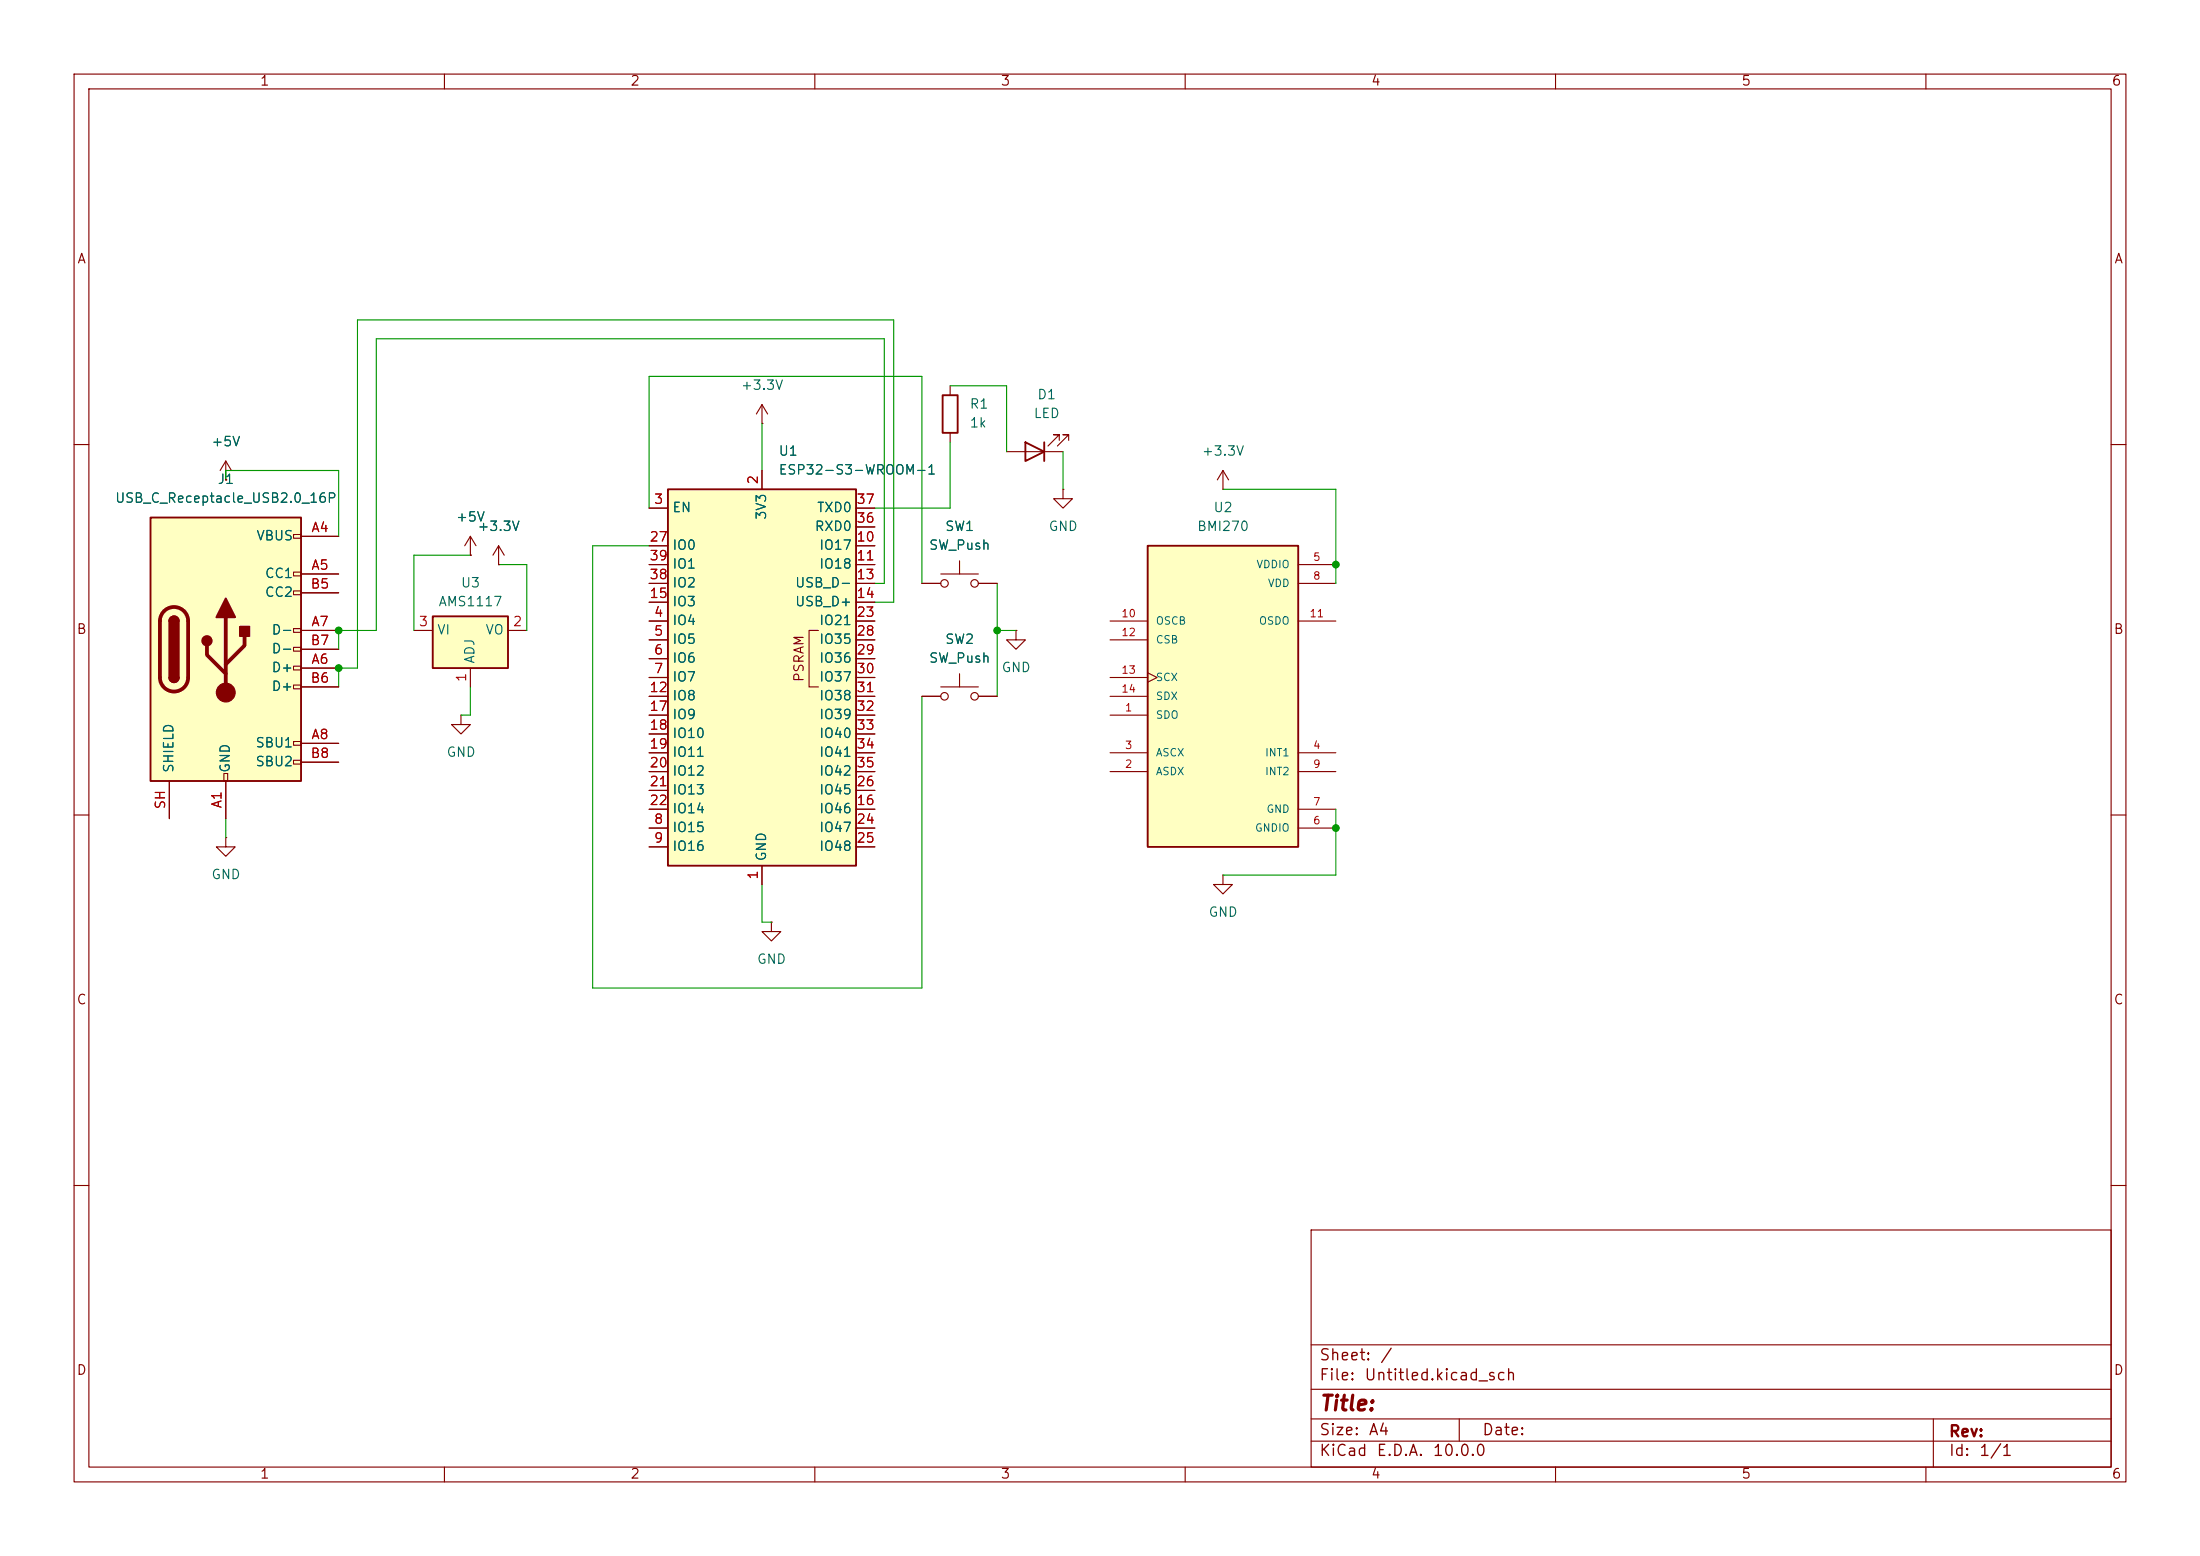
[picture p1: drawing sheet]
<svg xmlns="http://www.w3.org/2000/svg" width="297mm" height="210mm" viewBox="0 0 297 210" stroke-linecap="round" stroke-linejoin="round" font-family="sans-serif">
<g fill="none" stroke="#840000" stroke-width=".15">
<path d="M10 10h277v190h-277zM12 12h273v186h-273zM60 10v2M110 10v2M160 10v2M210 10v2M260 10v2M10 60h2M143.5 66v1.3h1.3l-1.3 1.3-1.3-1.3h1.3M143.5 66h.1M285 60h2M10 110h2"/>
<path d="M285 110h2M10 160h2M177 166h108v32h-108zM285 160h2M60 198v2M110 198v2M160 198v2M177 194.5h108M177 191.5h108M177 187.5h108M177 181.5h108M197 191.5v3"/>
<path d="M210 198v2M260 198v2M261 191.5v6.5"/>
</g>
<path d="M58.4 83.2h10.2v7h-10.2z" fill="#ffffc2"/>
<path d="M58.4 83.2h10.2v7h-10.2z" fill="none" stroke="#840000" stroke-width=".25"/>
<path d="M102.9 57.2h.1M102.9 54.6l-.8 1.3M102.9 54.6l.7 1.3M102.9 54.6v2.6M55.9 85.1h2.5M62.2 96.5v1.3h1.3l-1.3 1.3-1.2-1.3h1.2M62.2 96.5h.1M63.5 90.2v2.5M68.6 85.1h2.5M104.1 124.5v1.2h1.3l-1.3 1.3-1.2-1.3h1.2M104.1 124.5h.1" fill="none" stroke="#840000" stroke-width=".15"/>
<path d="M90.2 66h25.4v50.8h-25.4z" fill="#ffffc2"/>
<path d="M90.2 66h25.4v50.8h-25.4z" fill="none" stroke="#840000" stroke-width=".25"/>
<g fill="none" stroke="#840000" stroke-width=".15">
<path d="M63.5 74.9h.1M63.5 72.4l-.8 1.3M63.5 72.4l.8 1.3M63.5 72.4v2.5M67.3 76.2h.1M67.3 73.7l-.8 1.2M67.3 73.7l.8 1.2M67.3 73.7v2.5M87.6 68.6h2.6M87.6 73.7h2.6M87.6 76.2h2.6M87.6 78.7h2.6"/>
<path d="M102.9 63.5v2.5M115.6 68.6h2.5M115.6 73.7h2.5M115.6 76.2h2.5M115.6 78.7h2.5M115.6 71.1h2.5M87.6 83.8h2.6M87.6 86.4h2.6M87.6 88.9h2.6M87.6 91.4h2.6M87.6 94h2.6M87.6 81.3h2.6"/>
<path d="M87.6 96.5h2.6M87.6 99.1h2.6M110.5 85.1h-1.3v7.6h1.3M115.6 83.8h2.5M115.6 86.4h2.5M115.6 88.9h2.5M115.6 91.4h2.5M115.6 94h2.5M115.6 81.3h2.5M115.6 96.5h2.5M115.6 99.1h2.5M87.6 111.8h2.6"/>
<path d="M87.6 114.3h2.6M87.6 109.2h2.6M87.6 101.6h2.6M87.6 104.1h2.6M87.6 106.7h2.6M102.9 116.8v2.6M115.6 111.8h2.5M115.6 114.3h2.5M115.6 109.2h2.5M115.6 101.6h2.5M115.6 104.1h2.5M115.6 106.7h2.5"/>
</g>
<path d="M20.3 69.9h20.3v35.5h-20.3z" fill="#ffffc2"/>
<g fill="none" stroke="#840000" stroke-width=".15">
<path d="M128.3 52.1v1.2M128.3 58.4v1.3M30.5 64.8h.1M30.5 62.2v2.6M30.5 62.2l-.8 1.3M30.5 62.2l.7 1.3M39.6 72.1h1v.5h-1zM39.6 77.2h1v.5h-1zM39.6 79.8h1v.5h-1zM40.6 72.4h5.1M40.6 77.5h5.1M124.5 78.7h2.5"/>
<path d="M127 77.5h5.1M129.5 75.7v1.8M132.1 78.7h2.5M165.1 66h.1M165.1 63.5l-.8 1.3M165.1 63.5l.8 1.3M165.1 63.5v2.5M39.6 84.8h1v.5h-1zM39.6 87.4h1v.5h-1zM39.6 89.9h1v.5h-1zM39.6 92.5h1v.5h-1zM40.6 90.2h5.1"/>
<path d="M40.6 85.1h5.1M40.6 80h5.1M40.6 92.7h5.1M40.6 87.6h5.1M22.9 105.4v5.1M30.2 104.4h.5v1h-.5zM30.5 113v1.3h1.2l-1.2 1.3-1.3-1.3h1.3M30.5 113h.1M30.5 105.4v5.1M39.6 100.1h1v.5h-1zM39.6 102.6h1v.5h-1zM40.6 100.3h5.1"/>
<path d="M40.6 102.9h5.1M165.1 118.1v1.3h1.3l-1.3 1.3-1.3-1.3h1.3M165.1 118.1h.1"/>
<circle cx="127.5" cy="78.7" r=".51"/>
<circle cx="131.6" cy="78.7" r=".51"/>
</g>
<path d="M127.3 53.3h2v5.1h-2zM20.3 69.9h20.3v35.5h-20.3zM22.9 83.8a.64 .64 0 0 1 .6-.6 .64 .64 0 0 1 .6 .6M22.9 91.4a.64 .64 0 0 0 .6 .7 .64 .64 0 0 0 .6-.7" fill="none" stroke="#840000" stroke-width=".25"/>
<path d="M22.1 82.5a1.9 1.9 0 0 1 2.1-.4 1.9 1.9 0 0 1 1.2 1.7v7.6a1.91 1.91 0 0 1-1.9 1.9 1.91 1.91 0 0 1-1.9-1.9v-7.6a1.9 1.9 0 0 1 .5-1.3zM27.9 87.1v1.3l2.6 2.5M30.5 83.3v10.2M33 85.9v1.2l-2.5 2.6" fill="none" stroke="#840000" stroke-width=".51"/>
<g fill="#840000" stroke="#840000" stroke-width=".25">
<path d="M22.9 83.8h1.2v7.6h-1.2z"/>
<path d="M23 83.4a.64 .64 0 0 1 .7-.2 .64 .64 0 0 1 .4 .6h-1.2z"/>
<path d="M22.9 91.4h1.2a.64 .64 0 0 1-.6 .7 .64 .64 0 0 1-.6-.7z"/>
<path d="M30.5 80.8l1.2 2.5h-2.5z"/>
<path d="M32.4 84.6h1.3v1.3h-1.3z"/>
<circle cx="27.9" cy="86.5" r=".63"/>
</g>
<circle cx="30.5" cy="93.5" r="1.27" fill="#840000" stroke="#840000" stroke-width=".15"/>
<path d="M154.9 73.7h20.4v40.6h-20.4z" fill="#ffffc2"/>
<path d="M138.4 59.7l2.6 1.3-2.6 1.2zM141 59.7v2.5M154.9 73.7h20.4v40.6h-20.4z" fill="none" stroke="#840000" stroke-width=".25"/>
<g fill="none" stroke="#840000" stroke-width=".15">
<path d="M143 59.4v-.7h-.8h.8l-1.5 1.5M144.3 59.4v-.7h-.8h.8l-1.6 1.5M30.5 64.8h.1M40.6 72.4h5.1M40.6 77.5h5.1M63.5 74.9h.1M67.3 76.2h.1M87.6 76.2h2.6M87.6 78.7h2.6M87.6 68.6h2.6M87.6 73.7h2.6M102.9 63.5v2.5"/>
<path d="M115.6 76.2h2.5M115.6 78.7h2.5M115.6 68.6h2.5M115.6 73.7h2.5M115.6 71.1h2.5M124.5 78.7h2.5M132.1 78.7h2.5M135.9 61h7.6M175.3 76.2h5M175.3 78.7h5M40.6 92.7h5.1M40.6 90.2h5.1"/>
<path d="M40.6 85.1h5.1M40.6 80h5.1M40.6 87.6h5.1M87.6 96.5h2.6M87.6 83.8h2.6M87.6 86.4h2.6M87.6 91.4h2.6M87.6 94h2.6M87.6 88.9h2.6M87.6 81.3h2.6M87.6 99.1h2.6M115.6 96.5h2.5"/>
<path d="M115.6 83.8h2.5M115.6 86.4h2.5M115.6 91.4h2.5M115.6 94h2.5M115.6 88.9h2.5M115.6 81.3h2.5M115.6 99.1h2.5M124.5 94h2.5M127 92.7h5.1M129.5 90.9v1.8M132.1 94h2.5M137.2 85.1v1.3h1.2l-1.2 1.2-1.3-1.2h1.3"/>
<path d="M137.2 85.1h.1M149.9 96.5h5M149.9 83.8h5M149.9 86.4h5M149.9 91.4h5M149.9 94h5M154.9 90.8l1.3 .6-1.3 .7M175.3 83.8h5M22.9 105.4v5.1M30.5 105.4v5.1M40.6 100.3h5.1M40.6 102.9h5.1"/>
<path d="M87.6 104.1h2.6M87.6 101.6h2.6M87.6 111.8h2.6M87.6 109.2h2.6M87.6 114.3h2.6M87.6 106.7h2.6M102.9 116.8v2.6M115.6 104.1h2.5M115.6 101.6h2.5M115.6 111.8h2.5M115.6 109.2h2.5M115.6 114.3h2.5"/>
<path d="M115.6 106.7h2.5M149.9 104.1h5M149.9 101.6h5M175.3 104.1h5M175.3 101.6h5M175.3 111.8h5M175.3 109.2h5"/>
<circle cx="127.5" cy="94" r=".51"/>
<circle cx="131.6" cy="94" r=".51"/>
</g>
<g fill="none" stroke="#009600" stroke-width=".15">
<path d="M102.9 57.2v6.3M128.3 52.1h7.6v8.9M128.3 59.7v8.9h-10.2M30.5 64.8v-1.3h15.2v8.9M63.5 74.9h-7.6v10.2M67.3 76.2h3.8v8.9M87.6 68.6v-17.8h36.9v27.9M87.6 73.7h-7.6v59.7h44.5v-39.4M118.1 78.7h1.3v-33h-68.6v39.4h-5.1v2.5M134.6 78.7v15.3M143.5 61v5M165.1 66h15.2v12.7"/>
<path d="M63.5 92.7v3.8h-1.3M118.1 81.3h2.5v-38.1h-72.3v47h-2.6v2.5M134.6 85.1h2.6M30.5 110.5v2.5M102.9 119.4v5.1h1.2M180.3 109.2v8.9h-15.2"/>
</g>
<g fill="#009600" stroke="#009600" stroke-width=".14">
<circle cx="45.7" cy="85.1" r=".46"/>
<circle cx="45.7" cy="90.2" r=".46"/>
<circle cx="180.3" cy="111.8" r=".46"/>
<circle cx="180.3" cy="76.2" r=".46"/>
<circle cx="134.6" cy="85.1" r=".46"/>
</g>
<text font-size="2" fill="#840000" x="178" y="190.9">Title:</text>
<g font-size="1.5" fill="#840000">
<text x="178" y="184">Sheet:</text>
<text x="186.2" y="184">/</text>
<text x="178" y="186.7">File:</text>
<text x="184.1" y="186.7">Untitled.kicad_sch</text>
<text x="178" y="196.9">KiCad</text>
<text x="178" y="194.1">Size:</text>
<text x="184.7" y="194.1">A4</text>
<text x="185.7" y="196.9">E.D.A.</text>
<text x="193.3" y="196.9">10.0.0</text>
<text x="200" y="194.1">Date:</text>
<text x="263" y="194.3">Rev:</text>
<text x="263" y="196.9">Id:</text>
<text x="267.1" y="196.9">1/1</text>
</g>
<g font-size="1.3" fill="#840000">
<text x="35" y="11.9">1</text>
<text x="85" y="11.9">2</text>
<text x="135" y="11.9">3</text>
<text x="185" y="11.9">4</text>
<text x="235" y="11.9">5</text>
<text x="285" y="11.9">6</text>
<text x="10.3" y="35.9">A</text>
<text x="285.3" y="35.9">A</text>
<text x="10.3" y="85.9">B</text>
<text x="285.3" y="85.9">B</text>
<text x="108.8" y="92.1" transform="rotate(-90 108.8 92.1)">PSRAM</text>
<text x="10.3" y="135.9">C</text>
<text x="285.3" y="135.9">C</text>
<text x="10.3" y="185.9">D</text>
<text x="285.3" y="185.9">D</text>
<text x="35" y="199.9">1</text>
<text x="85" y="199.9">2</text>
<text x="135" y="199.9">3</text>
<text x="185" y="199.9">4</text>
<text x="235" y="199.9">5</text>
<text x="285" y="199.9">6</text>
</g>
<g font-size="1.3" fill="#006464">
<text x="99.9" y="52.9">+3.3V</text>
<text x="130.8" y="55.5">R1</text>
<text x="130.8" y="58">1k</text>
<text x="139.5" y="56.7">LED</text>
<text x="139.9" y="54.2">D1</text>
<text x="28.4" y="60.6">+5V</text>
<text x="29.3" y="65.6">J1</text>
<text x="105" y="61.8">U1</text>
<text x="105" y="64.4">ESP32-S3-WROOM-1</text>
<text x="162.2" y="61.8">+3.3V</text>
<text x="15.4" y="68.2">USB_C_Receptacle_USB2.0_16P</text>
<text x="61.5" y="70.7">+5V</text>
<text x="64.4" y="72">+3.3V</text>
<text x="90.7" y="69.4">EN</text>
<text x="103.7" y="70.3" transform="rotate(-90 103.7 70.3)">3V3</text>
<text x="109.9" y="72">RXD0</text>
<text x="110.2" y="69.4">TXD0</text>
<text x="127.5" y="72">SW1</text>
<text x="141.5" y="72">GND</text>
<text x="161.5" y="72">BMI270</text>
<text x="163.7" y="69.4">U2</text>
<text x="34.5" y="73.3">VBUS</text>
<text x="90.7" y="74.5">IO0</text>
<text x="90.7" y="77.1">IO1</text>
<text x="110.5" y="74.5">IO17</text>
<text x="110.5" y="77.1">IO18</text>
<text x="125.3" y="74.5">SW_Push</text>
<text x="35.7" y="78.3">CC1</text>
<text x="35.7" y="80.9">CC2</text>
<text x="59.1" y="82.1">AMS1117</text>
<text x="62.1" y="79.6">U3</text>
<text x="90.7" y="82.1">IO3</text>
<text x="90.7" y="79.6">IO2</text>
<text x="107.2" y="79.6">USB_D-</text>
<text x="107.2" y="82.1">USB_D+</text>
<text x="36.6" y="86">D-</text>
<text x="36.6" y="88.5">D-</text>
<text x="58.9" y="86">VI</text>
<text x="64.4" y="89.7" transform="rotate(-90 64.4 89.7)">ADJ</text>
<text x="65.4" y="86">VO</text>
<text x="90.7" y="84.7">IO4</text>
<text x="90.7" y="87.2">IO5</text>
<text x="90.7" y="89.8">IO6</text>
<text x="110.5" y="84.7">IO21</text>
<text x="110.5" y="87.2">IO35</text>
<text x="110.5" y="89.8">IO36</text>
<text x="125.3" y="89.8">SW_Push</text>
<text x="127.5" y="87.2">SW2</text>
<text x="36.6" y="91">D+</text>
<text x="36.6" y="93.6">D+</text>
<text x="90.7" y="92.3">IO7</text>
<text x="90.7" y="94.8">IO8</text>
<text x="110.5" y="92.3">IO37</text>
<text x="110.5" y="94.8">IO38</text>
<text x="135.1" y="91">GND</text>
<text x="34.4" y="101.2">SBU1</text>
<text x="90.7" y="97.4">IO9</text>
<text x="90.7" y="99.9">IO10</text>
<text x="110.5" y="97.4">IO39</text>
<text x="110.5" y="99.9">IO40</text>
<text x="23.7" y="104.4" transform="rotate(-90 23.7 104.4)">SHIELD</text>
<text x="31.3" y="104.4" transform="rotate(-90 31.3 104.4)">GND</text>
<text x="34.4" y="103.7">SBU2</text>
<text x="60.2" y="102.5">GND</text>
<text x="90.7" y="102.5">IO11</text>
<text x="90.7" y="105">IO12</text>
<text x="90.7" y="107.5">IO13</text>
<text x="110.5" y="107.5">IO45</text>
<text x="110.5" y="102.5">IO41</text>
<text x="110.5" y="105">IO42</text>
<text x="90.7" y="112.6">IO15</text>
<text x="90.7" y="110.1">IO14</text>
<text x="110.5" y="110.1">IO46</text>
<text x="110.5" y="112.6">IO47</text>
<text x="28.4" y="119">GND</text>
<text x="90.7" y="115.2">IO16</text>
<text x="103.7" y="116.3" transform="rotate(-90 103.7 116.3)">GND</text>
<text x="110.5" y="115.2">IO48</text>
<text x="163.1" y="124.1">GND</text>
<text x="102.1" y="130.4">GND</text>
</g>
<g font-size="1.3" fill="#a90000">
<text x="102.6" y="65.5" transform="rotate(-90 102.6 65.5)">2</text>
<text x="88.2" y="68.3">3</text>
<text x="115.5" y="70.9">36</text>
<text x="115.5" y="68.3">37</text>
<text x="41.9" y="72.1">A4</text>
<text x="41.9" y="77.2">A5</text>
<text x="87.6" y="73.4">27</text>
<text x="87.6" y="75.9">39</text>
<text x="115.5" y="73.4">10</text>
<text x="115.5" y="75.9">11</text>
<text x="41.8" y="79.8">B5</text>
<text x="87.6" y="81">15</text>
<text x="87.6" y="78.5">38</text>
<text x="88.2" y="83.6">4</text>
<text x="115.5" y="78.5">13</text>
<text x="115.5" y="81">14</text>
<text x="115.5" y="83.6">23</text>
<text x="41.8" y="87.4">B7</text>
<text x="41.9" y="89.9">A6</text>
<text x="41.9" y="84.8">A7</text>
<text x="56.4" y="84.8">3</text>
<text x="69.1" y="84.8">2</text>
<text x="88.2" y="86.1">5</text>
<text x="88.2" y="88.6">6</text>
<text x="115.5" y="86.1">28</text>
<text x="115.5" y="88.6">29</text>
<text x="41.8" y="92.5">B6</text>
<text x="63.2" y="92.1" transform="rotate(-90 63.2 92.1)">1</text>
<text x="87.6" y="93.7">12</text>
<text x="88.2" y="91.2">7</text>
<text x="115.5" y="91.2">30</text>
<text x="115.5" y="93.7">31</text>
<text x="41.9" y="100.1">A8</text>
<text x="87.6" y="96.3">17</text>
<text x="87.6" y="98.8">18</text>
<text x="87.6" y="101.3">19</text>
<text x="115.5" y="96.3">32</text>
<text x="115.5" y="98.8">33</text>
<text x="115.5" y="101.3">34</text>
<text x="41.8" y="102.6">B8</text>
<text x="87.6" y="103.9">20</text>
<text x="87.6" y="106.4">21</text>
<text x="115.5" y="106.4">26</text>
<text x="115.5" y="103.9">35</text>
<text x="22.6" y="109.3" transform="rotate(-90 22.6 109.3)">SH</text>
<text x="30.2" y="109.2" transform="rotate(-90 30.2 109.2)">A1</text>
<text x="87.6" y="109">22</text>
<text x="88.2" y="111.5">8</text>
<text x="115.5" y="109">16</text>
<text x="115.5" y="111.5">24</text>
<text x="88.2" y="114">9</text>
<text x="102.6" y="118.8" transform="rotate(-90 102.6 118.8)">1</text>
<text x="115.5" y="114">25</text>
</g>
<g font-size="1" fill="#006464">
<text x="169.5" y="76.9">VDDIO</text>
<text x="171.1" y="79.5">VDD</text>
<text x="156" y="84.6">OSCB</text>
<text x="156" y="87.1">CSB</text>
<text x="169.9" y="84.6">OSDO</text>
<text x="156" y="92.2">SCX</text>
<text x="156" y="94.7">SDX</text>
<text x="156" y="97.3">SDO</text>
<text x="156" y="104.9">ASDX</text>
<text x="156" y="102.3">ASCX</text>
<text x="170.7" y="102.3">INT1</text>
<text x="170.7" y="104.9">INT2</text>
<text x="169.3" y="112.5">GNDIO</text>
<text x="170.9" y="110">GND</text>
</g>
<g font-size="1" fill="#a90000">
<text x="177.2" y="75.9">5</text>
<text x="151.3" y="83.6">10</text>
<text x="176.7" y="83.6">11</text>
<text x="177.2" y="78.5">8</text>
<text x="151.3" y="86.1">12</text>
<text x="151.3" y="91.2">13</text>
<text x="151.3" y="93.7">14</text>
<text x="151.8" y="96.3">1</text>
<text x="151.8" y="101.3">3</text>
<text x="177.2" y="101.3">4</text>
<text x="151.8" y="103.9">2</text>
<text x="177.2" y="103.9">9</text>
<text x="177.2" y="111.5">6</text>
<text x="177.2" y="109">7</text>
</g>
</svg>
